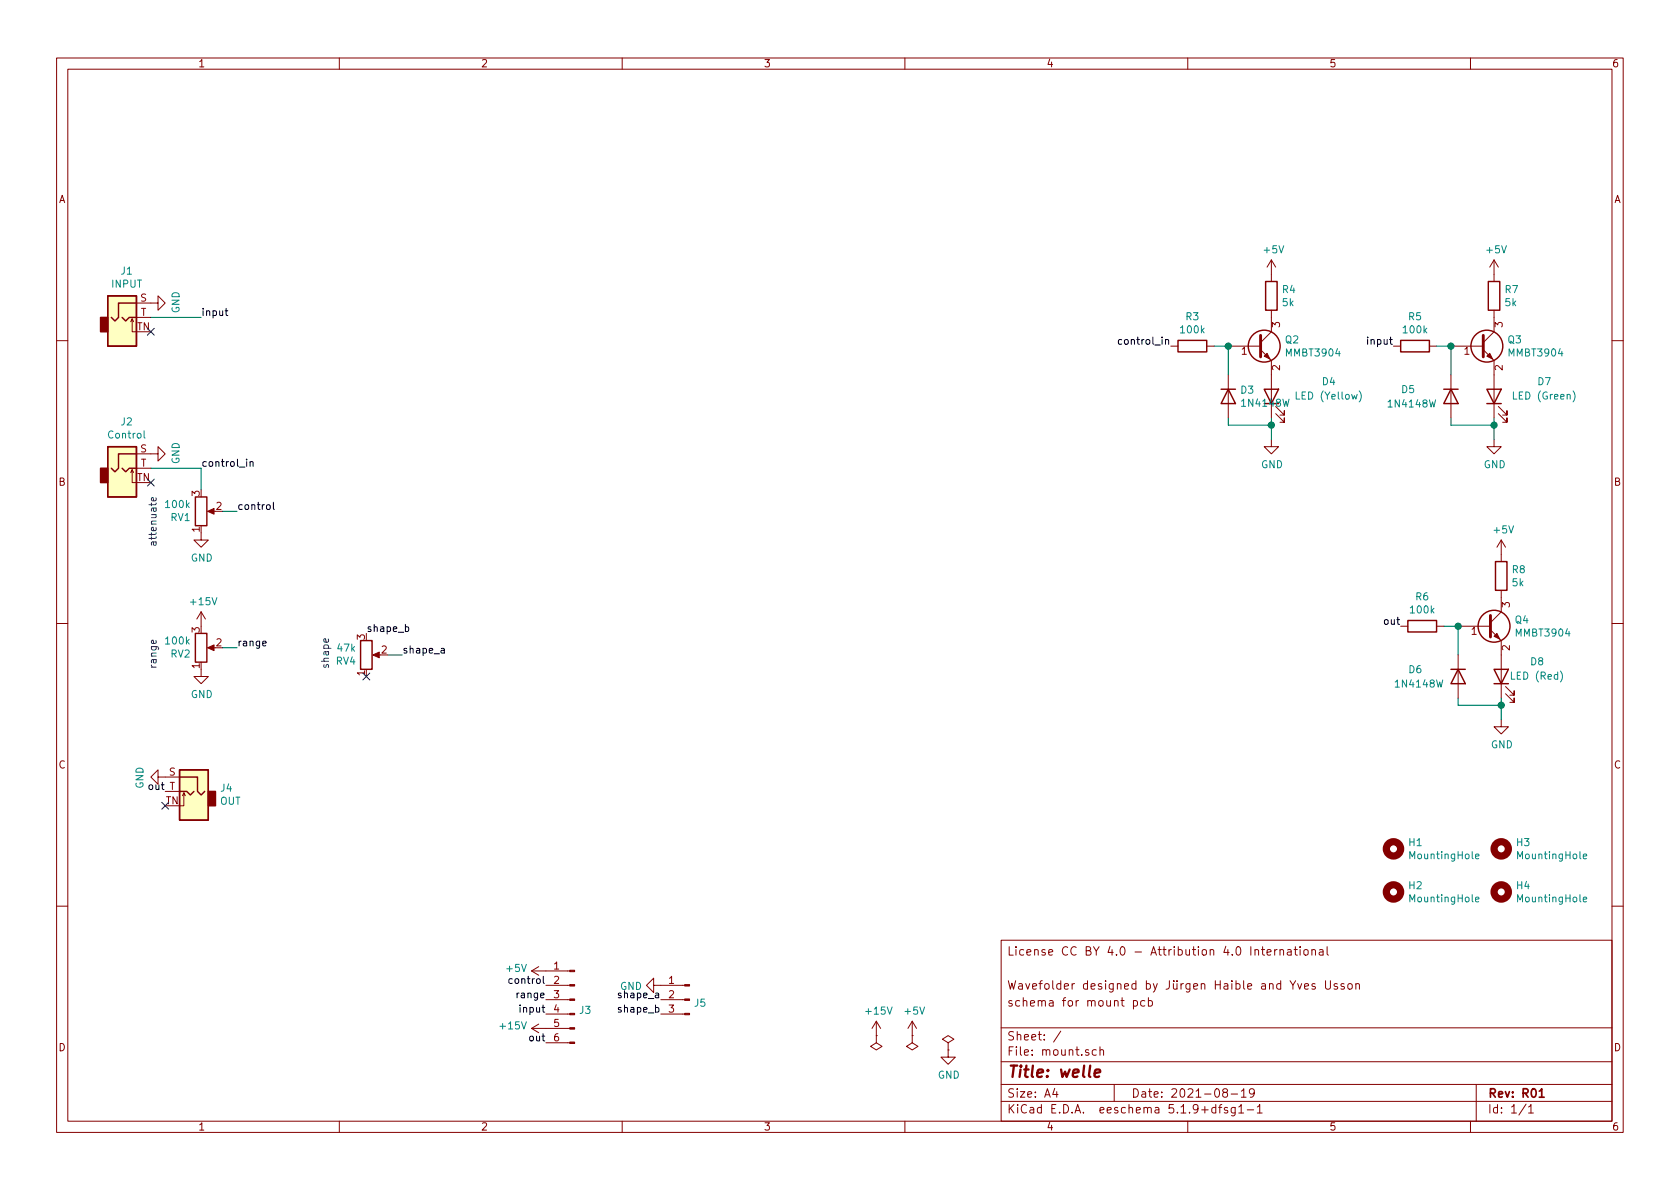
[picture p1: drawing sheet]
<svg xmlns="http://www.w3.org/2000/svg" width="297mm" height="210mm" viewBox="0 0 297 210" stroke-linecap="round" stroke-linejoin="round" font-family="sans-serif">
<g fill="none" stroke="#840000" stroke-width=".18">
<path d="M10 10.3h277v189.9h-277zM12 12.2h273v186.1h-273zM60 10.3v1.9M110 10.3v1.9M160 10.3v1.9M210 10.3v1.9M260 10.3v1.9M23.1 56.9l.3-.5v2.3h.7M23.4 56.4l.2 .5M24.1 53.6h3.8v-1.3l1.3 1.3-1.3 1.3v-1.3M24.1 56.1h2.6M224.8 46v3.8"/>
<path d="M224.8 54.9v3.8l-1.9 1.9M224.8 46l-.8 1.2M224.8 46l.8 1.2M264.2 46v3.8M264.2 54.9v3.8l-1.9 1.9M264.2 46l-.8 1.2M264.2 46l.7 1.2M10 60.2h2M207 61.2h1.3M213.4 61.2h1.2M217.2 61.2h5.7M217.2 66.3v7.6"/>
<path d="M222.9 61.8l1.9 1.9v10.2M224.8 77.7v1.3h1.3l-1.3 1.3-1.3-1.3h1.3M225.6 73.1l1.5 1.6v-.8v.8h-.8M225.6 71.9l1.5 1.5v-.8v.8h-.8M246.4 61.2h1.2M252.7 61.2h1.3M256.5 66.3v7.6M256.5 61.2h5.8M262.3 61.8l1.9 1.9v10.2M264.2 77.7v1.3h1.2l-1.2 1.3-1.3-1.3h1.3M264.9 73.1l1.5 1.6v-.8v.8h-.7M264.9 71.9l1.5 1.5v-.8v.8h-.7"/>
<path d="M285 60.2h2M23.1 83.6l.3-.5v2.2h.7M23.4 83.1l.2 .5M24.1 80.3h3.8v-1.3l1.3 1.3-1.3 1.2v-1.2M24.1 82.8h2.6M35.6 94.2v1.3h1.2l-1.2 1.3-1.3-1.3h1.3M37.1 90.4h1M265.4 95.5v3.8M265.4 95.5l-.7 1.3M265.4 95.5l.8 1.3M10 110.3h2M35.6 118.4v1.2h1.2l-1.2 1.3-1.3-1.3h1.3"/>
<path d="M35.6 108.2l-.8 1.3M35.6 108.2v2.5M35.6 108.2l.7 1.3M37.1 114.5h1M66.3 115.8h1M247.6 110.7h1.3M254 110.7h1.3M257.8 110.7h5.7M257.8 115.8v7.6M263.5 111.4l1.9 1.9v10.1M265.4 104.4v3.8l-1.9 1.9M285 110.3h2"/>
<path d="M27.9 137.4v-1.3l-1.2 1.3 1.2 1.3v-1.3h3.8M29.2 139.9h2.5M265.4 127.2v1.3h1.3l-1.3 1.3-1.2-1.3h1.2M266.2 122.7l1.5 1.5v-.8v.8h-.7M266.2 121.4l1.5 1.5v-.7v.7h-.7M32.5 140.2l-.2 .5M32.8 140.7l-.3-.5v2.3h-.8M10 160.2h2M94 171.7l1.2 .8M94 171.7h6.7M95.2 170.9l-1.2 .8M96.5 179.3h4.2"/>
<path d="M96.5 176.8h4.2M96.5 174.2h4.2M115.6 174.2v-1.2l-1.3 1.2 1.3 1.3v-1.3h5.5M116.8 179.3h4.3M116.8 176.8h4.3M177 166.3h108v32h-108zM200.4 177l.4-.1 .3 .3-.1 .6-.2 .1-.4-.1M200.4 176.9v1.5M202.4 177l-.4-.1-.3 .3 .1 .6 .2 .1 .4-.1M203 177l.5-.1 .3 .3-.1 .6-.2 .1-.5-.1M203 176.4v1.5M223 167.9h.6"/>
<path d="M223.2 167.4v1.3l.4 .2M224 168.4l.7-.1v-.3l-.5-.1-.2 .2 .1 .7h.6M225.4 167.9v1M225.8 167.9l-.4 .3M226.3 168l.2-.1 .4 .1v.9M226.3 167.9v1M227.7 168h.5l.1 .9M228.3 168.3h-.5l-.2 .2 .2 .4 .5-.1M228.8 167.9h.6M229 167.4v1.3l.4 .2M229.9 167.4v.2M229.9 167.9v1"/>
<path d="M230.6 168l.2-.1 .4 .1v.8l-.2 .1-.4-.1zM230.7 174.4l.7-.1-.1-.3-.4-.1-.2 .2v.7h.6M232 168l.2-.1 .3 .1 .1 .9M232 167.9v1M232.5 174l-.3-.1-.2 .2v.3l.5 .1v.3h-.5M233.3 168h.6v.9M233.9 168.3h-.4l-.3 .2 .3 .4 .4-.1M234.4 173.4v1.2l.2 .3h.3l.3-.3v-1.2M234.6 167.4v1.3l.3 .2M236.4 174a.37 .37 0 0 0-.5 .1v.3l.5 .1 .1 .1-.2 .3-.4-.1M237.6 174l-.3-.1-.2 .2 .1 .3 .4 .1v.3h-.5M238.4 174.1l.2-.2 .4 .2v.7l-.2 .1-.4-.1z"/>
<path d="M239.7 174.1l.2-.2 .4 .1 .1 .9M239.7 173.9v1M285 160.2h2M60 198.3v1.9M94 181.9l1.2 .7M94 181.9h6.7M95.2 181.1l-1.2 .8M96.5 184.4h4.2M110 198.3v1.9M154.9 183.1v1.3l1.1 .6-1.1 .7-1-.7 1-.6M154.9 183.1h.1M154.9 180.6l-.7 1.3"/>
<path d="M154.9 180.6v2.5M154.9 180.6l.8 1.3M160 198.3v1.9M161.3 183.1v1.3l1 .6-1 .7-1-.7 1-.6M161.3 183.1h.1M161.3 180.6l-.8 1.3M161.3 180.6v2.5M161.3 180.6l.8 1.3M167.6 184.4l1.1-.6-1.1-.7-1 .7 1 .6v1.3M167.6 185.7h.1M167.6 185.7v1.2h1.3l-1.3 1.3-1.2-1.3h1.2M177 194.8h108"/>
<path d="M177 191.8h108M177 187.8h108M177 181.8h108M186.5 192.5l-.4 1h1M186.8 193v1M187.6 182.3l-1.3 2M193.8 185.7l-.4-.1-.3 .3 .1 .6 .2 .1 .4-.1M194.5 185.7l.2-.1 .3 .1 .1 .9M194.5 185.1v1.5M197 191.8v3M210 198.3v1.9M215 195.9l-.5-.1-.3 .3 .1 .6 .2 .1 .5-.1"/>
<path d="M215 195.3v1.5M215.5 195.8h.5M216 195.3l-.3 .2v1.3M216.5 193.2l-.3-.3 .1-.2a.48 .48 0 0 1 .6-.1l.1 .2-.1 .3-.6 .1a.48 .48 0 0 0 0 .7l.2 .1 .5-.1v-.4l-.2-.3M217 195.9l-.3-.1-.2 .2v.3l.5 .1v.3h-.5M217.7 193.5h1.1M218.4 195.8v1.2l-.3 .3h-.3M218.4 195.9l-.4-.1-.3 .3 .1 .6h.6M219 195.8l.5-.5v1.5M219 196.8h.9M219.5 193l.4-.5v1.5M219.5 194h.8"/>
<path d="M220.5 196.3h1.2M221.8 193.2l-.3 .3h-.3l-.3-.3v-.4l.2-.2 .4-.1 .2 .2a1.13 1.13 0 0 1-.2 1.2l-.4 .1M222.3 195.8l.4-.5v1.5M222.3 196.8h.9M260 198.3v1.9M261 191.8v6.5M269.8 195.2l-1.2 2M270.3 195.8l.4-.5v1.5M270.3 196.8h.8"/>
</g>
<path d="M272.2 193l.4-.5v1.5M272.2 194h.8" fill="none" stroke="#840000" stroke-width=".3"/>
<path d="M193.5 189.8l1-.2v-.4h-.8l-.2 1 .3 .2 .5-.1" fill="none" stroke="#840000" stroke-width=".41"/>
<g fill="none" stroke="#840000" stroke-width=".25">
<path d="M19 52.3h5.1v8.9h-5.1zM21.6 56.1l.6 .7 .7-.7h1.2M24.1 53.6h-3.1v2.5l-.7 .7-.6-.7M223.8 49.8h2v5.1h-2zM263.1 49.8h2.1v5.1h-2.1zM19 79h5.1v8.9h-5.1zM208.3 60.2h5.1v2h-5.1zM215.9 68.8h2.5M217.2 68.8l1.2 2.6h-2.5zM223.5 68.8h2.6l-1.3 2.6zM247.6 60.2h5.1v2h-5.1zM255.3 68.8h2.5"/>
<path d="M256.5 68.8l1.3 2.6h-2.5zM262.9 68.8h2.5l-1.2 2.6zM262.9 71.4h2.5M21.6 82.8l.6 .6 .7-.6h1.2M24.1 80.3h-3.1v2.5l-.7 .6-.6-.6M34.5 87.9h2.1v5.1h-2.1zM264.4 99.3h2v5.1h-2zM34.5 112h2.1v5.1h-2.1zM63.8 113.3h2v5.1h-2zM248.9 109.7h5.1v2.1h-5.1zM256.5 118.4h2.6M257.8 118.4l1.3 2.5h-2.6z"/>
<path d="M264.2 118.4h2.5l-1.3 2.5zM31.7 136.1h5.1v8.9h-5.1zM31.7 139.9h1.3l.7 .7 .6-.7M31.7 137.4h3.2v2.5l.7 .7 .6-.7M264.2 120.9h2.5"/>
<circle cx="223.5" cy="61.2" r="2.82"/>
<circle cx="262.9" cy="61.2" r="2.82"/>
<circle cx="264.2" cy="110.7" r="2.82"/>
</g>
<path d="M25.5 76.2v1.1l.2 .2M240.3 69.1a1.4 1.4 0 0 1 0 2M278.1 69.1a1.47 1.47 0 0 1 0 2M260.9 151.4l.6-.1-.1-.2-.3-.1-.2 .2 .1 .6h.4M260.9 159l.6-.1-.1-.2-.3-.1-.2 .2 .1 .6h.4M279.9 159l.6-.1v-.2l-.4-.1-.2 .2 .1 .6h.5M279.9 151.4l.6-.1v-.2l-.4-.1-.2 .2 .1 .6h.5" fill="none" stroke="#008484" stroke-width=".18"/>
<g fill="none" stroke="#840000" stroke-width="1.3">
<circle cx="246.4" cy="150.1" r="1.27"/>
<circle cx="246.4" cy="157.7" r="1.27"/>
<circle cx="265.4" cy="150.1" r="1.27"/>
<circle cx="265.4" cy="157.7" r="1.27"/>
</g>
<path d="M222.9 59.3v3.8M262.3 59.3v3.8M263.5 108.8v3.8" fill="none" stroke="#840000" stroke-width=".51"/>
<g fill="#840000" stroke="#840000" stroke-width=".18">
<path d="M223.5 63l.5-.5 .5 1z"/>
<path d="M262.9 63l.5-.5 .5 1z"/>
<path d="M264.7 112l.5 1-1-.5z"/>
<path d="M100.7 184.3h.9v.2h-.9z"/>
<path d="M100.7 181.7h.9v.3h-.9z"/>
<path d="M100.7 179.2h.9v.2h-.9z"/>
<path d="M100.7 176.7h.9v.2h-.9z"/>
<path d="M100.7 174.1h.9v.3h-.9z"/>
<path d="M100.7 171.6h.9v.2h-.9z"/>
<path d="M121.1 179.2h.8v.2h-.8z"/>
<path d="M121.1 176.7h.8v.2h-.8z"/>
<path d="M121.1 174.1h.8v.3h-.8z"/>
<path d="M36.7 90.4l1.1-.5v1z"/>
<path d="M65.9 115.8l1.2-.5v1z"/>
<path d="M36.7 114.5l1.1-.5v1.1z"/>
</g>
<g fill="#ffffc2" stroke="#ffffc2" stroke-width=".18">
<path d="M19 52.3h5.1v8.9h-5.1z"/>
<path d="M19 79h5.1v8.9h-5.1z"/>
<path d="M31.7 136.1h5.1v8.9h-5.1z"/>
</g>
<g fill="#840000" stroke="#840000" stroke-width=".25">
<path d="M17.8 56.1h1.2v2.6h-1.2z"/>
<path d="M17.8 82.8h1.2v2.5h-1.2z"/>
<path d="M36.8 139.9h1.3v2.6h-1.3z"/>
</g>
<g fill="none" stroke="#008400" stroke-width=".18">
<path d="M26.7 56.1h8.9M214.6 61.2h2.6v5.1M217.2 73.9v1.3h7.6M224.8 73.9v3.8M254 61.2h2.5v5.1M256.5 73.9v1.3h7.7M264.2 73.9v3.8M26.7 82.8h8.9v3.8M39.4 90.4h2.5M39.4 114.5h2.5M68.6 115.8h2.5M255.3 110.7h2.5v5.1"/>
<path d="M257.8 123.4v1.3h7.6M265.4 123.4v3.8"/>
</g>
<g fill="none" stroke="#000" stroke-width=".18">
<path d="M39.8 55h.5M40 54.5v1.1l.3 .2M198.3 60.1l-.3-.1-.3 .3 .1 .5h.5M206.1 60.2l.1-.2 .4 .1v.8M44.2 81.8l.2-.2 .3 .1 .1 .8M44.2 81.6v.9M47.2 89.3l.3-.1 .3 .3v.4l-.3 .2-.3-.1-.1-.1zM48.3 88.8v1.1l.2 .2M46.5 113.8l.6-.1-.1-.3h-.4l-.1 .2v.6h.5M71.7 110.9l.3-.1 .3 .3-.1 .5h-.5M78 114.7h.5l.1 .8M78.6 115h-.5l-.1 .2 .1 .3 .5-.1"/>
<path d="M90.6 173.1h-.4l-.2 .2 .1 .6h.5"/>
</g>
<path d="M27.6 88v.4l-.2 .2-.6-.1v-.5h.3l.1 .6M27.6 113.3v.3l-.2 .2-.6-.1v-.4l.3-.1 .1 .6M58 113l.1 .4-.2 .2-.6-.1v-.5l.3-.1 .1 .7" fill="none" stroke="#0000c2" stroke-width=".18"/>
<g fill="#008400" stroke="#008400" stroke-width=".25">
<circle cx="217.2" cy="61.2" r=".51"/>
<circle cx="265.4" cy="124.7" r=".51"/>
<circle cx="256.5" cy="61.2" r=".51"/>
<circle cx="257.8" cy="110.7" r=".51"/>
<circle cx="264.2" cy="75.2" r=".51"/>
<circle cx="224.8" cy="75.2" r=".51"/>
</g>
<path d="M26.1 58.1l1.2 1.2M27.3 58.1l-1.2 1.2M26.1 84.7l1.2 1.2M27.3 84.7l-1.2 1.2M64.2 119l1.2 1.2M65.4 119l-1.2 1.2M28.6 141.9l1.2 1.2M29.8 141.9l-1.2 1.2" fill="none" stroke="#000084" stroke-width=".18"/>
<text font-size="2.8" fill="#840000" x="178" y="190.5">Title: welle</text>
<g font-size="2.1" fill="#840000">
<text x="178" y="169">License CC BY 4.0 - Attribution 4.0 International</text>
<text x="178" y="178">schema for mount pcb</text>
<text x="178" y="175">Wavefolder designed by Jürgen Haible and Yves Usson</text>
<text x="178" y="184">Sheet: /</text>
<text x="178" y="186.7">File: mount.sch</text>
<text x="178" y="196.9">KiCad E.D.A. eeschema 5.1.9+dfsg1-1</text>
<text x="178" y="194.1">Size: A4</text>
<text x="200" y="194.1">Date: 2021-08-19</text>
<text x="263" y="194.1">Rev: R01</text>
<text x="263" y="196.9">Id: 1/1</text>
</g>
<g font-size="1.8" fill="#840000">
<text x="35" y="11.9">1</text>
<text x="85" y="11.9">2</text>
<text x="135" y="11.9">3</text>
<text x="185" y="11.9">4</text>
<text x="235" y="11.9">5</text>
<text x="285" y="11.9">6</text>
<text x="10.4" y="35.9">A</text>
<text x="285.4" y="35.9">A</text>
<text x="24.8" y="53.3">S</text>
<text x="24.2" y="58.4">TN</text>
<text x="24.9" y="55.9">T</text>
<text x="226.3" y="57.9" transform="rotate(-90 226.3 57.9)">3</text>
<text x="265.7" y="57.9" transform="rotate(-90 265.7 57.9)">3</text>
<text x="219.5" y="62.7">1</text>
<text x="226.3" y="65.5" transform="rotate(-90 226.3 65.5)">2</text>
<text x="258.9" y="62.7">1</text>
<text x="265.7" y="65.5" transform="rotate(-90 265.7 65.5)">2</text>
<text x="24.8" y="80">S</text>
<text x="24.9" y="82.5">T</text>
<text x="10.4" y="85.9">B</text>
<text x="24.2" y="85.1">TN</text>
<text x="35.3" y="87.7" transform="rotate(-90 35.3 87.7)">3</text>
<text x="285.4" y="85.9">B</text>
<text x="35.3" y="94.1" transform="rotate(-90 35.3 94.1)">1</text>
<text x="38.3" y="90.2">2</text>
<text x="267" y="107.4" transform="rotate(-90 267 107.4)">3</text>
<text x="35.3" y="111.9" transform="rotate(-90 35.3 111.9)">3</text>
<text x="64.5" y="113.1" transform="rotate(-90 64.5 113.1)">3</text>
<text x="260.2" y="112.3">1</text>
<text x="35.3" y="118.2" transform="rotate(-90 35.3 118.2)">1</text>
<text x="38.3" y="114.3">2</text>
<text x="64.5" y="119.5" transform="rotate(-90 64.5 119.5)">1</text>
<text x="67.5" y="115.6">2</text>
<text x="267" y="115" transform="rotate(-90 267 115)">2</text>
<text x="10.4" y="135.9">C</text>
<text x="29.9" y="137.2">S</text>
<text x="285.4" y="135.9">C</text>
<text x="29.3" y="142.2">TN</text>
<text x="97.9" y="171.4">1</text>
<text x="97.9" y="174">2</text>
<text x="118.3" y="174">1</text>
<text x="97.9" y="176.5">3</text>
<text x="97.9" y="179.1">4</text>
<text x="118.3" y="176.5">2</text>
<text x="118.3" y="179.1">3</text>
<text x="10.4" y="185.9">D</text>
<text x="97.9" y="181.6">5</text>
<text x="97.9" y="184.1">6</text>
<text x="285.4" y="185.9">D</text>
<text x="35" y="199.9">1</text>
<text x="85" y="199.9">2</text>
<text x="135" y="199.9">3</text>
<text x="185" y="199.9">4</text>
<text x="235" y="199.9">5</text>
<text x="285" y="199.9">6</text>
</g>
<g font-size="1.8" fill="#008484">
<text x="223.6" y="44.8">+5V</text>
<text x="262.9" y="44.8">+5V</text>
<text x="19.8" y="50.9">INPUT</text>
<text x="21.4" y="48.6">J1</text>
<text x="226.8" y="51.8">R4</text>
<text x="266.1" y="51.8">R7</text>
<text x="31.7" y="55.4" transform="rotate(-90 31.7 55.4)">GND</text>
<text x="208.9" y="58.9">100k</text>
<text x="209.7" y="56.6">R3</text>
<text x="226.8" y="54.1">5k</text>
<text x="248.2" y="58.9">100k</text>
<text x="249.1" y="56.6">R5</text>
<text x="266.2" y="54.1">5k</text>
<text x="227.3" y="60.7">Q2</text>
<text x="227.5" y="63">MMBT3904</text>
<text x="266.6" y="60.7">Q3</text>
<text x="266.9" y="63">MMBT3904</text>
<text x="219.4" y="69.6">D3</text>
<text x="219.8" y="71.9">1N4148W</text>
<text x="229.5" y="70.7">LED (Yellow)</text>
<text x="233.8" y="68.1">D4</text>
<text x="247.9" y="69.5">D5</text>
<text x="267.9" y="70.7">LED (Green)</text>
<text x="271.9" y="68.1">D7</text>
<text x="19.3" y="77.5">Control</text>
<text x="21.4" y="75.2">J2</text>
<text x="245.7" y="72.1">1N4148W</text>
<text x="31.7" y="82.1" transform="rotate(-90 31.7 82.1)">GND</text>
<text x="223" y="82.8">GND</text>
<text x="262.3" y="82.8">GND</text>
<text x="29.4" y="89.8">100k</text>
<text x="30.2" y="92.1">RV1</text>
<text x="264.2" y="94.3">+5V</text>
<text x="33.7" y="99.3">GND</text>
<text x="267.4" y="101.4">R8</text>
<text x="33.9" y="107">+15V</text>
<text x="250.3" y="106.2">R6</text>
<text x="267.4" y="103.7">5k</text>
<text x="29.4" y="114">100k</text>
<text x="249.5" y="108.5">100k</text>
<text x="267.9" y="110.3">Q4</text>
<text x="268.2" y="112.6">MMBT3904</text>
<text x="30.2" y="116.3">RV2</text>
<text x="59.5" y="117.5">RV4</text>
<text x="59.7" y="115.2">47k</text>
<text x="249.1" y="119">D6</text>
<text x="270.7" y="117.6">D8</text>
<text x="33.7" y="123.4">GND</text>
<text x="246.9" y="121.6">1N4148W</text>
<text x="267.5" y="120.2">LED (Red)</text>
<text x="263.6" y="132.3">GND</text>
<text x="25.4" y="139.5" transform="rotate(-90 25.4 139.5)">GND</text>
<text x="38.9" y="142.3">OUT</text>
<text x="39.1" y="140">J4</text>
<text x="249.1" y="149.6">H1</text>
<text x="268.2" y="149.6">H3</text>
<text x="249.5" y="151.9">MountingHole</text>
<text x="268.5" y="151.9">MountingHole</text>
<text x="249.1" y="157.2">H2</text>
<text x="249.5" y="159.6">MountingHole</text>
<text x="268.2" y="157.2">H4</text>
<text x="268.5" y="159.6">MountingHole</text>
<text x="89.7" y="171.9">+5V</text>
<text x="102.5" y="179.3">J3</text>
<text x="109.6" y="175.1">GND</text>
<text x="122.8" y="178">J5</text>
<text x="153.2" y="179.4">+15V</text>
<text x="160.1" y="179.4">+5V</text>
<text x="88.6" y="182">+15V</text>
<text x="165.8" y="190.7">GND</text>
</g>
<g font-size="1.8">
<text x="35.6" y="55.9">input</text>
<text x="198.5" y="61">control_in</text>
<text x="242.1" y="61">input</text>
<text x="35.6" y="82.5">control_in</text>
<text x="41.9" y="90.2">control</text>
<text x="64.8" y="111.8">shape_b</text>
<text x="244.9" y="110.5">out</text>
<text x="41.9" y="114.3">range</text>
<text x="71.1" y="115.6">shape_a</text>
<text x="26.5" y="139.7">out T</text>
<text x="90.5" y="174">control</text>
<text x="91.7" y="176.5">range</text>
<text x="92.2" y="179.1">input</text>
<text x="109.7" y="179.1">shape_b</text>
<text x="109.8" y="176.5">shape_a</text>
<text x="93.8" y="184.1">out</text>
</g>
<g font-size="1.8" fill="#0000c2">
<text x="27.7" y="96.8" transform="rotate(-90 27.7 96.8)">attenuate</text>
<text x="27.7" y="118.4" transform="rotate(-90 27.7 118.4)">range</text>
<text x="58.2" y="118.4" transform="rotate(-90 58.2 118.4)">shape</text>
</g>
</svg>
